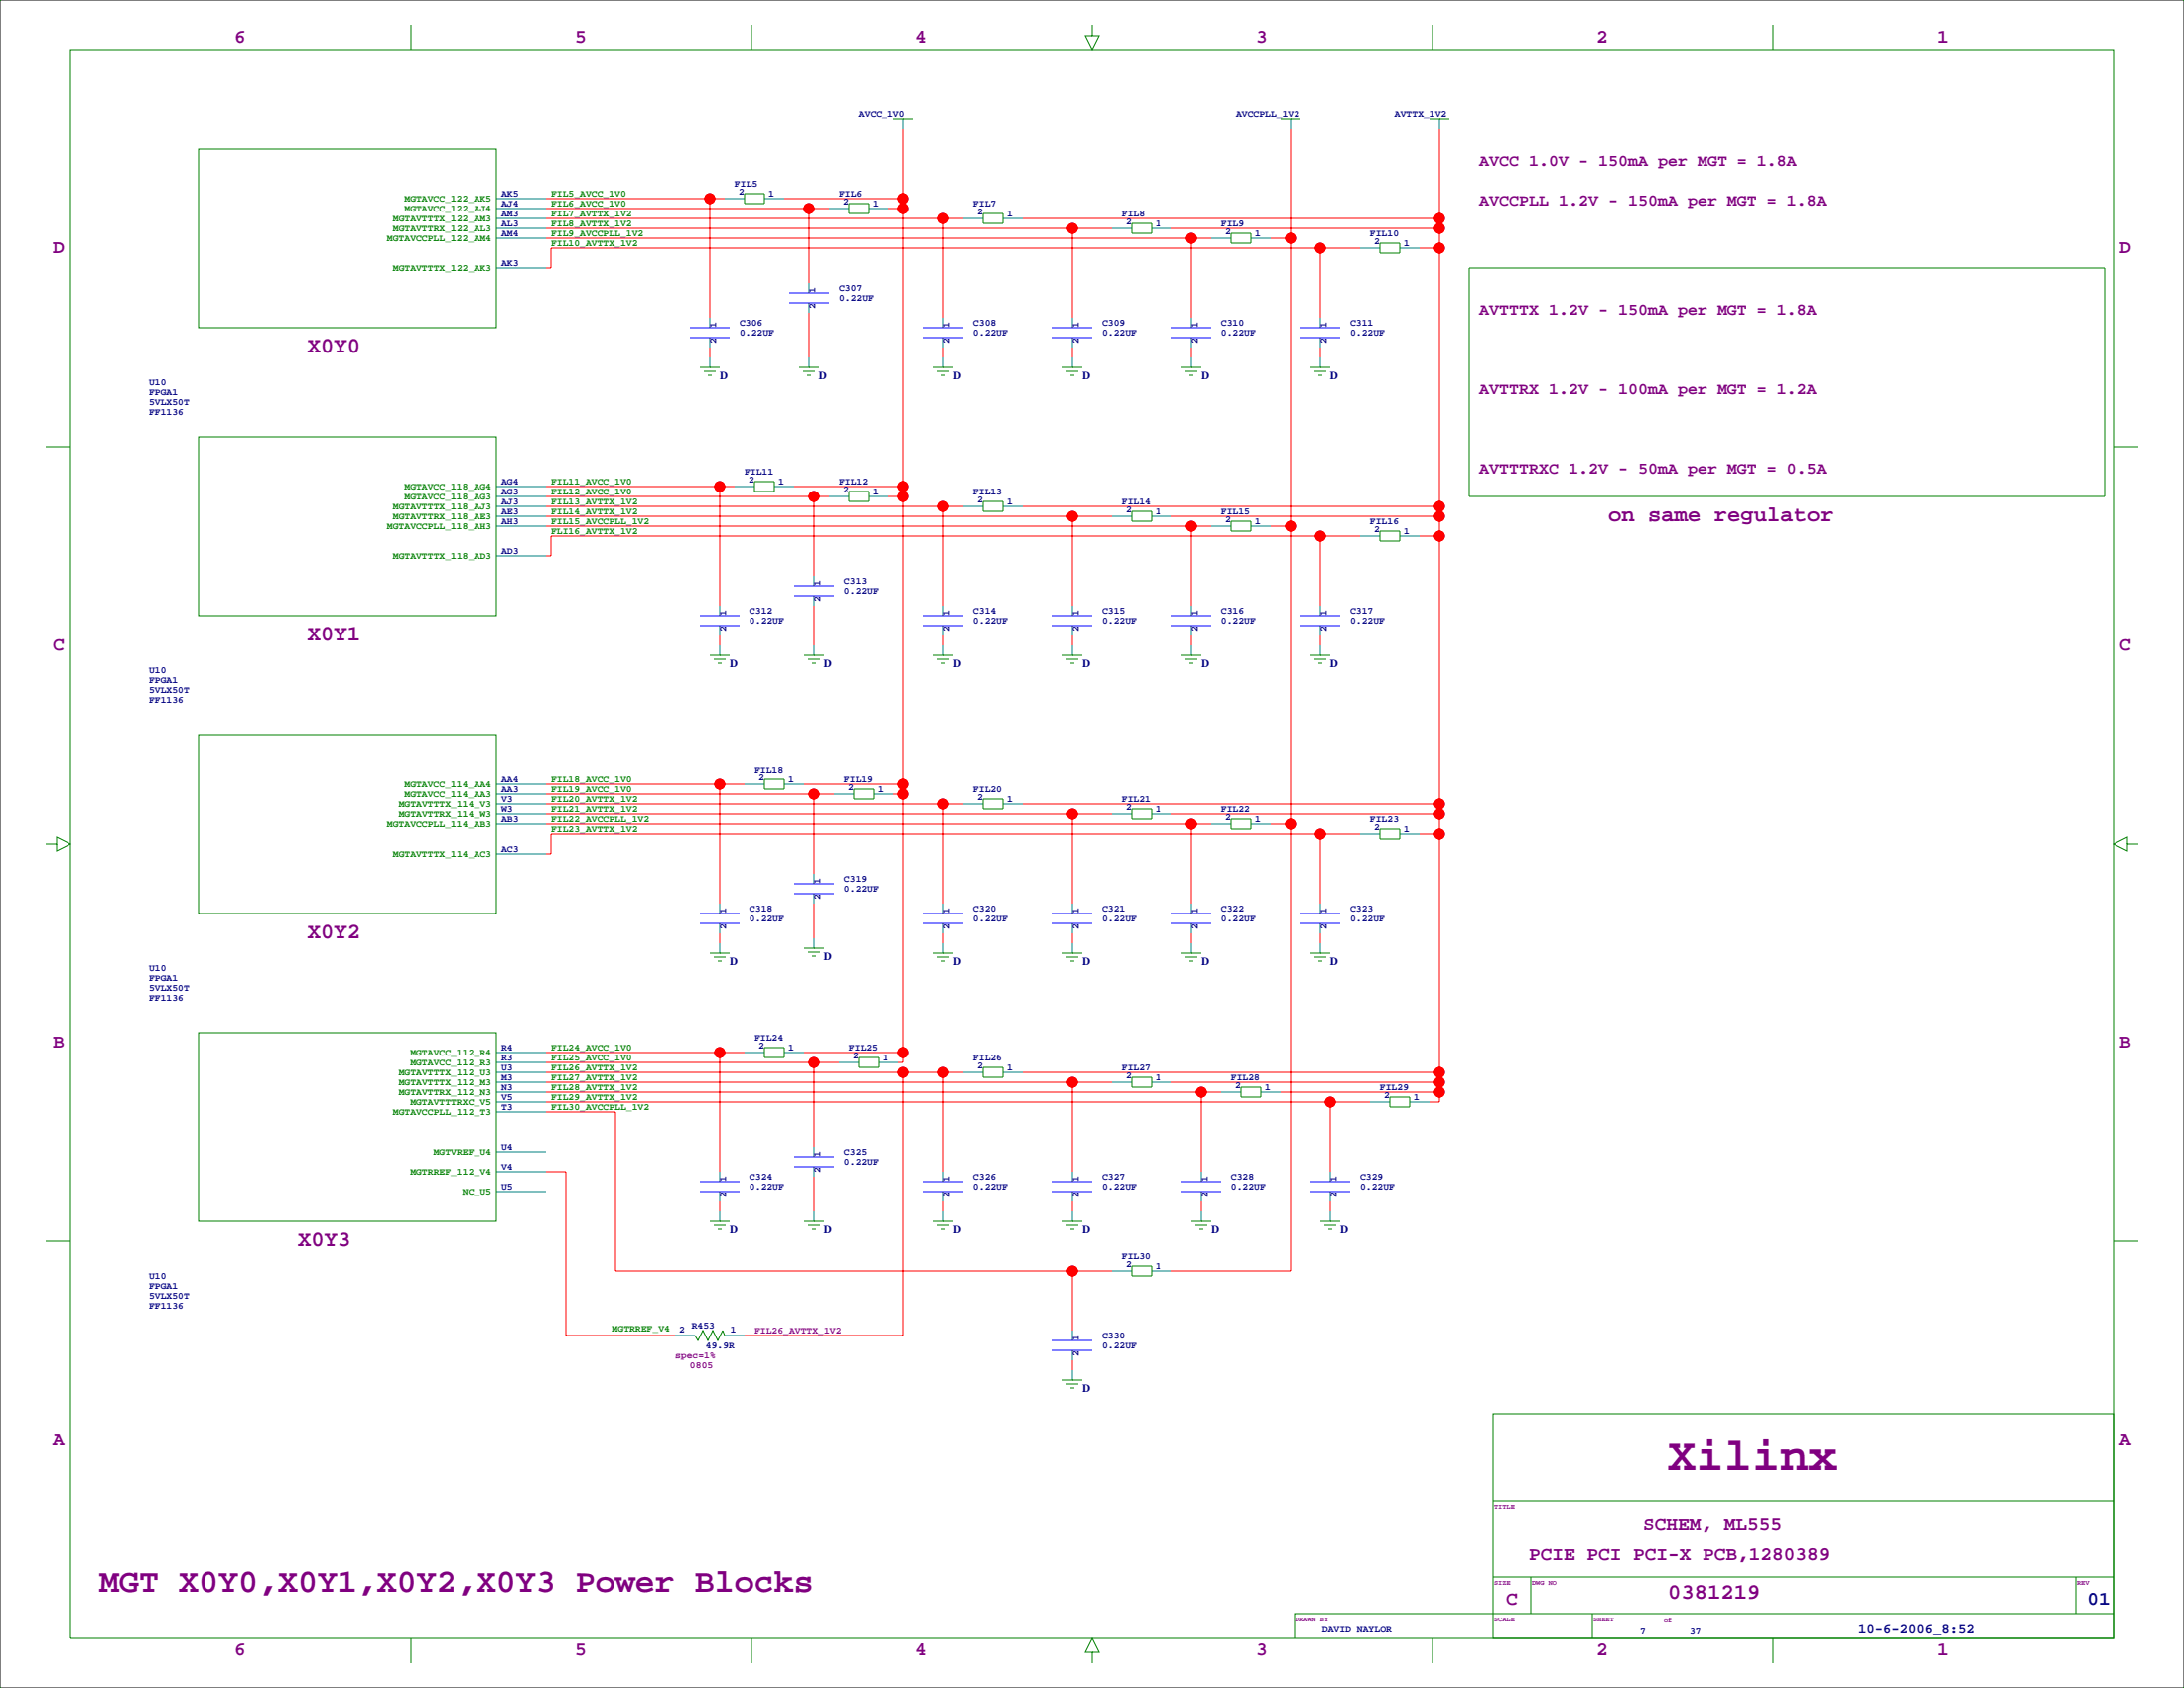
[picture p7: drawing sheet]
<svg xmlns="http://www.w3.org/2000/svg" width="559mm" height="432mm" viewBox="0 0 559 432" stroke-linecap="round" stroke-linejoin="round" font-family="sans-serif">
<path d="M0 0h558.8v431.8h-558.8z" fill="none" stroke="#000" stroke-width=".25"/>
<g fill="none" stroke="#f00" stroke-width=".25">
<path d="M231.1 33v238.8h-1.2M330.2 33v292.1h-30.5M368.3 33v248.9h-2.5M139.7 58.4h144.8M139.7 55.9h106.7M139.7 50.8h45.7M139.7 53.3h72.4M181.6 50.8v30.5M200.7 50.8h30.4M207 53.3v19.1M227.3 53.3h3.8M241.3 55.9v25.4"/>
<path d="M261.6 55.9h106.7M274.3 58.4v22.9M299.7 58.4h68.6M139.7 61h170.2M304.8 61v20.3M325.1 61h5.1M337.8 63.5v17.8M348 63.5h-207v5.1h-1.3M363.2 63.5h5.1M181.6 88.9v2.5M207 80v11.4M241.3 88.9v2.5"/>
<path d="M274.3 88.9v2.5M304.8 88.9v2.5M337.8 88.9v2.5M139.7 129.5h106.7M139.7 132.1h144.8M139.7 134.6h170.2M139.7 124.5h48.3M139.7 127h72.4M184.1 124.5v30.4M203.2 124.5h27.9M208.3 127v20.3M227.3 127h3.8"/>
<path d="M241.3 129.5v25.4M261.6 129.5h106.7M274.3 132.1v22.8M299.7 132.1h68.6M304.8 134.6v20.3M325.1 134.6h5.1M337.8 137.2v17.7M348 137.2h-207v5h-1.3M363.2 137.2h5.1M208.3 154.9v10.2M184.1 162.6v2.5M241.3 162.6v2.5"/>
<path d="M274.3 162.6v2.5M304.8 162.6v2.5M337.8 162.6v2.5M139.7 205.7h106.7M139.7 208.3h144.8M139.7 210.8h170.2M139.7 200.7h50.8M139.7 203.2h73.7M184.1 200.7v30.4M205.7 200.7h25.4M208.3 203.2v20.3M228.6 203.2h2.5"/>
<path d="M241.3 205.7v25.4M261.6 205.7h106.7M274.3 208.3v22.8M299.7 208.3h68.6M304.8 210.8v20.3M325.1 210.8h5.1M337.8 213.4v17.7M348 213.4h-207v5h-1.3M363.2 213.4h5.1M184.1 238.8v2.5M208.3 231.1v8.9M241.3 238.8v2.5"/>
<path d="M274.3 238.8v2.5M304.8 238.8v2.5M337.8 238.8v2.5M139.7 279.4h172.7M139.7 276.9h144.8M139.7 274.3h106.7M139.7 271.8h74.9M139.7 269.2h50.8M184.1 269.2v30.5M205.7 269.2h25.4M208.3 271.8v21.6M231.1 274.3v67.3h-40.6"/>
<path d="M241.3 274.3v25.4M261.6 274.3h106.7M274.3 276.9v22.8M299.7 276.9h68.6M307.3 279.4v20.3M327.7 279.4h40.6M139.7 299.7h5.1v41.9h27.9M139.7 284.5h17.8v40.6h127M139.7 281.9h210.8M340.4 281.9v17.8M184.1 307.3v2.6M208.3 301v8.9"/>
<path d="M241.3 307.3v2.6M274.3 307.3v2.6M307.3 307.3v2.6M340.4 307.3v2.6M274.3 325.1v15.3M274.3 348v2.5"/>
<circle cx="181.6" cy="50.8" r="1.27"/>
<circle cx="207" cy="53.3" r="1.27"/>
<circle cx="231.1" cy="53.3" r="1.27"/>
<circle cx="231.1" cy="50.8" r="1.27"/>
<circle cx="241.3" cy="55.9" r="1.27"/>
<circle cx="274.3" cy="58.4" r="1.27"/>
<circle cx="368.3" cy="58.4" r="1.27"/>
<circle cx="368.3" cy="55.9" r="1.27"/>
<circle cx="304.8" cy="61" r="1.27"/>
<circle cx="330.2" cy="61" r="1.27"/>
<circle cx="337.8" cy="63.5" r="1.27"/>
<circle cx="368.3" cy="63.5" r="1.27"/>
<circle cx="184.1" cy="124.5" r="1.27"/>
<circle cx="208.3" cy="127" r="1.27"/>
<circle cx="231.1" cy="124.5" r="1.27"/>
<circle cx="231.1" cy="127" r="1.27"/>
<circle cx="241.3" cy="129.5" r="1.27"/>
<circle cx="274.3" cy="132.1" r="1.27"/>
<circle cx="304.8" cy="134.6" r="1.27"/>
<circle cx="330.2" cy="134.6" r="1.27"/>
<circle cx="337.8" cy="137.2" r="1.27"/>
<circle cx="368.3" cy="132.1" r="1.27"/>
<circle cx="368.3" cy="129.5" r="1.27"/>
<circle cx="368.3" cy="137.2" r="1.27"/>
<circle cx="184.1" cy="200.7" r="1.27"/>
<circle cx="208.3" cy="203.2" r="1.27"/>
<circle cx="231.1" cy="200.7" r="1.27"/>
<circle cx="231.1" cy="203.2" r="1.27"/>
<circle cx="241.3" cy="205.7" r="1.27"/>
<circle cx="274.3" cy="208.3" r="1.27"/>
<circle cx="304.8" cy="210.8" r="1.27"/>
<circle cx="330.2" cy="210.8" r="1.27"/>
<circle cx="337.8" cy="213.4" r="1.27"/>
<circle cx="368.3" cy="205.7" r="1.27"/>
<circle cx="368.3" cy="208.3" r="1.27"/>
<circle cx="368.3" cy="213.4" r="1.27"/>
<circle cx="184.1" cy="269.2" r="1.27"/>
<circle cx="208.3" cy="271.8" r="1.27"/>
<circle cx="231.1" cy="274.3" r="1.27"/>
<circle cx="231.1" cy="269.2" r="1.27"/>
<circle cx="241.3" cy="274.3" r="1.27"/>
<circle cx="274.3" cy="276.9" r="1.27"/>
<circle cx="307.3" cy="279.4" r="1.27"/>
<circle cx="368.3" cy="274.3" r="1.27"/>
<circle cx="368.3" cy="279.4" r="1.27"/>
<circle cx="368.3" cy="276.9" r="1.27"/>
<circle cx="340.4" cy="281.9" r="1.27"/>
<circle cx="274.3" cy="325.1" r="1.27"/>
</g>
<g fill="#f00" stroke="#f00" stroke-width=".25">
<circle cx="274.3" cy="325.1" r="1.27"/>
<circle cx="340.4" cy="281.9" r="1.27"/>
<circle cx="307.3" cy="279.4" r="1.27"/>
<circle cx="274.3" cy="276.9" r="1.27"/>
<circle cx="241.3" cy="274.3" r="1.27"/>
<circle cx="231.1" cy="274.3" r="1.27"/>
<circle cx="208.3" cy="271.8" r="1.27"/>
<circle cx="184.1" cy="269.2" r="1.27"/>
<circle cx="368.3" cy="276.9" r="1.27"/>
<circle cx="368.3" cy="274.3" r="1.27"/>
<circle cx="368.3" cy="279.4" r="1.27"/>
<circle cx="368.3" cy="213.4" r="1.27"/>
<circle cx="368.3" cy="208.3" r="1.27"/>
<circle cx="368.3" cy="205.7" r="1.27"/>
<circle cx="368.3" cy="137.2" r="1.27"/>
<circle cx="368.3" cy="132.1" r="1.27"/>
<circle cx="368.3" cy="129.5" r="1.27"/>
<circle cx="368.3" cy="63.5" r="1.27"/>
<circle cx="368.3" cy="58.4" r="1.27"/>
<circle cx="368.3" cy="55.9" r="1.27"/>
<circle cx="330.2" cy="61" r="1.27"/>
<circle cx="330.2" cy="134.6" r="1.27"/>
<circle cx="330.2" cy="210.8" r="1.27"/>
<circle cx="231.1" cy="269.2" r="1.27"/>
<circle cx="231.1" cy="50.8" r="1.27"/>
<circle cx="231.1" cy="53.3" r="1.27"/>
<circle cx="231.1" cy="124.5" r="1.27"/>
<circle cx="231.1" cy="127" r="1.27"/>
<circle cx="231.1" cy="200.7" r="1.27"/>
<circle cx="231.1" cy="203.2" r="1.27"/>
<circle cx="207" cy="53.3" r="1.27"/>
<circle cx="304.8" cy="61" r="1.27"/>
<circle cx="241.3" cy="55.9" r="1.27"/>
<circle cx="274.3" cy="58.4" r="1.27"/>
<circle cx="337.8" cy="63.5" r="1.27"/>
<circle cx="181.6" cy="50.8" r="1.27"/>
<circle cx="241.3" cy="129.5" r="1.27"/>
<circle cx="274.3" cy="132.1" r="1.27"/>
<circle cx="304.8" cy="134.6" r="1.27"/>
<circle cx="337.8" cy="137.2" r="1.27"/>
<circle cx="184.1" cy="124.5" r="1.27"/>
<circle cx="208.3" cy="127" r="1.27"/>
<circle cx="184.1" cy="200.7" r="1.27"/>
<circle cx="208.3" cy="203.2" r="1.27"/>
<circle cx="241.3" cy="205.7" r="1.27"/>
<circle cx="274.3" cy="208.3" r="1.27"/>
<circle cx="304.8" cy="210.8" r="1.27"/>
<circle cx="337.8" cy="213.4" r="1.27"/>
</g>
<g fill="none" stroke="#008080" stroke-width=".25">
<path d="M231.1 30.5v2.5M330.2 30.5v2.5M368.3 30.5v2.5M127 55.9h12.7M127 58.4h12.7M127 50.8h12.7M127 53.3h12.7M185.4 50.8h5.1M195.6 50.8h5.1M212.1 53.3h5.1M222.2 53.3h5.1M246.4 55.9h5.1"/>
<path d="M256.5 55.9h5.1M284.5 58.4h5.1M294.6 58.4h5.1M127 61h12.7M127 68.6h12.7M207 72.4v2.5M207 77.5v2.5M309.9 61h5.1M320 61h5.1M348 63.5h5.1M358.1 63.5h5.1M181.6 81.3v2.5"/>
<path d="M181.6 86.4v2.5M181.6 91.4v2.6M207 91.4v2.6M241.3 81.3v2.5M241.3 86.4v2.5M241.3 91.4v2.6M274.3 81.3v2.5M274.3 86.4v2.5M274.3 91.4v2.6M304.8 81.3v2.5M304.8 86.4v2.5M304.8 91.4v2.6"/>
<path d="M337.8 81.3v2.5M337.8 86.4v2.5M337.8 91.4v2.6M127 127h12.7M127 129.5h12.7M127 132.1h12.7M127 134.6h12.7M127 124.5h12.7M188 124.5h5M198.1 124.5h5.1M212.1 127h5.1M222.2 127h5.1"/>
<path d="M246.4 129.5h5.1M256.5 129.5h5.1M284.5 132.1h5.1M294.6 132.1h5.1M309.9 134.6h5.1M320 134.6h5.1M348 137.2h5.1M358.1 137.2h5.1M127 142.2h12.7M184.1 154.9v2.6M208.3 147.3v2.6M208.3 152.4v2.5"/>
<path d="M241.3 154.9v2.6M274.3 154.9v2.6M304.8 154.9v2.6M337.8 154.9v2.6M184.1 160v2.6M184.1 165.1v2.5M208.3 165.1v2.5M241.3 160v2.6M241.3 165.1v2.5M274.3 160v2.6M274.3 165.1v2.5M304.8 160v2.6"/>
<path d="M304.8 165.1v2.5M337.8 160v2.6M337.8 165.1v2.5M127 205.7h12.7M127 208.3h12.7M127 210.8h12.7M127 203.2h12.7M127 200.7h12.7M127 218.4h12.7M190.5 200.7h5.1M200.7 200.7h5M213.4 203.2h5"/>
<path d="M223.5 203.2h5.1M246.4 205.7h5.1M256.5 205.7h5.1M284.5 208.3h5.1M294.6 208.3h5.1M309.9 210.8h5.1M320 210.8h5.1M348 213.4h5.1M358.1 213.4h5.1M184.1 231.1v2.6M184.1 236.2v2.6M208.3 223.5v2.6"/>
<path d="M208.3 228.6v2.5M241.3 231.1v2.6M241.3 236.2v2.6M274.3 231.1v2.6M274.3 236.2v2.6M304.8 231.1v2.6M304.8 236.2v2.6M337.8 231.1v2.6M337.8 236.2v2.6M184.1 241.3v2.5M208.3 240v2.6M241.3 241.3v2.5"/>
<path d="M274.3 241.3v2.5M304.8 241.3v2.5M337.8 241.3v2.5M127 274.3h12.7M127 276.9h12.7M127 279.4h12.7M127 271.8h12.7M127 269.2h12.7M190.5 269.2h5.1M200.7 269.2h5M214.6 271.8h5.1M224.8 271.8h5.1"/>
<path d="M246.4 274.3h5.1M256.5 274.3h5.1M284.5 276.9h5.1M294.6 276.9h5.1M312.4 279.4h5.1M322.6 279.4h5.1M127 281.9h12.7M127 299.7h12.7M127 294.6h12.7M127 284.5h12.7M184.1 299.7v2.6M208.3 293.4v2.5"/>
<path d="M208.3 298.4v2.6M241.3 299.7v2.6M274.3 299.7v2.6M307.3 299.7v2.6M340.4 299.7v2.6M350.5 281.9h5.1M360.7 281.9h5.1M127 304.8h12.7M184.1 304.8v2.5M184.1 309.9v2.5M208.3 309.9v2.5M241.3 304.8v2.5"/>
<path d="M241.3 309.9v2.5M274.3 304.8v2.5M274.3 309.9v2.5M307.3 304.8v2.5M307.3 309.9v2.5M340.4 304.8v2.5M340.4 309.9v2.5M284.5 325.1h5.1M294.6 325.1h5.1M172.7 341.6h5.1M185.4 341.6h5.1M274.3 340.4v2.5"/>
<path d="M274.3 345.4v2.6M274.3 350.5v2.6"/>
</g>
<g fill="none" stroke="#008000" stroke-width=".25">
<path d="M18 12.7h522.8v406.4h-522.8zM105.2 6.3v6.4M192.3 6.3v6.4M279.4 6.3v2.8h1.8l-1.8 3.6-1.8-3.6h1.8M366.5 6.3v6.4M453.6 6.3v6.4M50.8 38.1h76.2v45.7h-76.2zM228.6 30.5h5.1M231.1 30.5h.1M327.7 30.5h5M330.2 30.5h.1M365.8 30.5h5"/>
<path d="M368.3 30.5h.1M190.5 49.5h5.1v2.6h-5.1zM217.2 52.1h5v2.5h-5zM251.5 54.6h5v2.5h-5zM289.6 57.1h5v2.6h-5zM315 59.7h5v2.5h-5zM353.1 62.2h5v2.6h-5zM375.9 68.6h162.6v58.4h-162.6zM179.1 94h5M180.1 95h3M181.1 96h1M181.6 94h.1"/>
<path d="M204.5 94h5M205.5 95h3M206.5 96h1M207 94h.1M238.8 94h5M239.8 95h3M240.8 96h1M241.3 94h.1M271.8 94h5.1M272.8 95h3M273.8 96h1M274.3 94h.1"/>
<path d="M302.3 94h5M303.3 95h3M304.3 96h1M304.8 94h.1M335.3 94h5.1M336.3 95h3M337.3 96h1M337.8 94h.1M11.7 114.3h6.3M50.8 111.8h76.2v45.7h-76.2zM540.8 114.3h6.3M193 123.2h5.1v2.5h-5.1z"/>
<path d="M217.2 125.7h5v2.6h-5zM251.5 128.3h5v2.5h-5zM289.6 130.8h5v2.5h-5zM315 133.3h5v2.6h-5zM353.1 135.9h5v2.5h-5zM181.6 167.6h5.1M182.6 168.7h3.1M183.6 169.7h1.1M184.1 167.6h.1M205.7 167.6h5.1M206.8 168.7h3M207.8 169.7h1"/>
<path d="M208.3 167.6h.1M238.8 167.6h5M239.8 168.7h3M240.8 169.7h1M241.3 167.6h.1M271.8 167.6h5.1M272.8 168.7h3M273.8 169.7h1M274.3 167.6h.1M302.3 167.6h5M303.3 168.7h3M304.3 169.7h1"/>
<path d="M304.8 167.6h.1M335.3 167.6h5.1M336.3 168.7h3M337.3 169.7h1M337.8 167.6h.1M50.8 188h76.2v45.7h-76.2zM195.6 199.4h5.1v2.5h-5.1zM11.7 215.9h2.8v-1.8l3.5 1.8-3.5 1.8v-1.8M218.4 201.9h5.1v2.6h-5.1zM251.5 204.5h5v2.5h-5zM289.6 207h5v2.5h-5zM315 209.5h5v2.6h-5z"/>
<path d="M353.1 212.1h5v2.5h-5zM544.3 215.9v-1.8l-3.5 1.8 3.5 1.8v-1.8h2.8M181.6 243.8h5.1M182.6 244.9h3.1M183.6 245.9h1.1M184.1 243.8h.1M205.7 242.6h5.1M206.8 243.6h3M207.8 244.6h1M208.3 242.6h.1M238.8 243.8h5M239.8 244.9h3"/>
<path d="M240.8 245.9h1M241.3 243.8h.1M271.8 243.8h5.1M272.8 244.9h3M273.8 245.9h1M274.3 243.8h.1M302.3 243.8h5M303.3 244.9h3M304.3 245.9h1M304.8 243.8h.1M335.3 243.8h5.1M336.3 244.9h3"/>
<path d="M337.3 245.9h1M337.8 243.8h.1M50.8 264.2h76.2v48.2h-76.2zM195.6 268h5.1v2.5h-5.1zM219.7 270.5h5.1v2.5h-5.1zM251.5 273h5v2.6h-5zM289.6 275.6h5v2.5h-5zM317.5 278.1h5.1v2.6h-5.1zM355.6 280.7h5.1v2.5h-5.1zM11.7 317.5h6.3M181.6 312.4h5.1M182.6 313.4h3.1"/>
<path d="M183.6 314.5h1.1M184.1 312.4h.1M205.7 312.4h5.1M206.8 313.4h3M207.8 314.5h1M208.3 312.4h.1M238.8 312.4h5M239.8 313.4h3M240.8 314.5h1M241.3 312.4h.1M271.8 312.4h5.1M272.8 313.4h3"/>
<path d="M273.8 314.5h1M274.3 312.4h.1M304.8 312.4h5.1M305.8 313.4h3.1M306.8 314.5h1M307.3 312.4h.1M337.8 312.4h5.1M338.8 313.4h3.1M339.9 314.5h1M340.4 312.4h.1M540.8 317.5h6.3M289.6 323.8h5v2.6h-5z"/>
<path d="M177.8 341.6l.8 1.3 1.2-2.5 1.3 2.5 1.3-2.5 1.2 2.5 1.3-2.5 .5 1.2M271.8 353.1h5.1M272.8 354.1h3M273.8 355.1h1M274.3 353.1h.1M382 361.7h158.8v57.4h-158.8zM382 384h158.8M105.2 419.1v6.3M192.3 419.1v6.3M366.5 419.1v6.3M382 403.4h158.8M391.7 403.4v9.3"/>
<path d="M407.4 412.7v6.4M453.6 419.1v6.3M531.1 403.4v9.3M540.8 412.7h-209.6v6.4M279.4 422.7h1.8l-1.8-3.6-1.8 3.6h1.8v2.7"/>
</g>
<g fill="none" stroke="#00f" stroke-width=".25">
<path d="M201.9 74.9h10.2M201.9 77.5h10.2M176.5 83.8h10.2M176.5 86.4h10.2M236.2 83.8h10.2M236.2 86.4h10.2M269.2 83.8h10.2M269.2 86.4h10.2M299.7 83.8h10.2M299.7 86.4h10.2M332.7 83.8h10.2M332.7 86.4h10.2"/>
<path d="M179.1 157.5h10.1M203.2 149.9h10.2M203.2 152.4h10.2M236.2 157.5h10.2M269.2 157.5h10.2M299.7 157.5h10.2M332.7 157.5h10.2M179.1 160h10.1M236.2 160h10.2M269.2 160h10.2M299.7 160h10.2M332.7 160h10.2"/>
<path d="M179.1 233.7h10.1M179.1 236.2h10.1M203.2 226.1h10.2M203.2 228.6h10.2M236.2 233.7h10.2M236.2 236.2h10.2M269.2 233.7h10.2M269.2 236.2h10.2M299.7 233.7h10.2M299.7 236.2h10.2M332.7 233.7h10.2M332.7 236.2h10.2"/>
<path d="M203.2 295.9h10.2M203.2 298.4h10.2M179.1 302.3h10.1M179.1 304.8h10.1M236.2 302.3h10.2M236.2 304.8h10.2M269.2 302.3h10.2M269.2 304.8h10.2M302.3 302.3h10.1M302.3 304.8h10.1M335.3 302.3h10.1M335.3 304.8h10.1"/>
<path d="M269.2 342.9h10.2M269.2 345.4h10.2"/>
</g>
<text font-size="12" fill="#800080" x="426.7" y="376">Xilinx</text>
<text font-size="8.5" fill="#800080" x="25.4" y="407.2">MGT X0Y0,X0Y1,X0Y2,X0Y3 Power Blocks</text>
<g font-size="5.6" fill="#800080">
<text x="78.7" y="90.3">X0Y0</text>
<text x="411.5" y="133.5">on same regulator</text>
<text x="78.7" y="163.9">X0Y1</text>
<text x="78.7" y="240.1">X0Y2</text>
<text x="76.2" y="318.9">X0Y3</text>
<text x="426.7" y="409.1">0381219</text>
</g>
<g font-size="4.9" fill="#800080">
<text x="60" y="11">6</text>
<text x="147.1" y="11">5</text>
<text x="234.2" y="11">4</text>
<text x="321.4" y="11">3</text>
<text x="408.5" y="11">2</text>
<text x="495.6" y="11">1</text>
<text x="13.5" y="64.9">D</text>
<text x="542.3" y="64.9">D</text>
<text x="13.5" y="166.5">C</text>
<text x="542.3" y="166.5">C</text>
<text x="13.5" y="268.1">B</text>
<text x="542.3" y="268.1">B</text>
<text x="13.5" y="369.7">A</text>
<text x="542.3" y="369.7">A</text>
<text x="420.4" y="391.4">SCHEM, ML555</text>
<text x="391.2" y="399">PCIE PCI PCI-X PCB,1280389</text>
<text x="385.4" y="410.6">C</text>
<text x="60" y="423.5">6</text>
<text x="147.1" y="423.5">5</text>
<text x="234.2" y="423.5">4</text>
<text x="321.4" y="423.5">3</text>
<text x="408.5" y="423.5">2</text>
<text x="495.6" y="423.5">1</text>
</g>
<text font-size="4.9" fill="#000080" x="534" y="410.6">01</text>
<g font-size="4.2" fill="#800080">
<text x="378.5" y="42.3">AVCC 1.0V - 150mA per MGT = 1.8A</text>
<text x="378.5" y="52.5">AVCCPLL 1.2V - 150mA per MGT = 1.8A</text>
<text x="378.5" y="80.4">AVTTTX 1.2V - 150mA per MGT = 1.8A</text>
<text x="378.5" y="100.7">AVTTRX 1.2V - 100mA per MGT = 1.2A</text>
<text x="378.5" y="121.1">AVTTTRXC 1.2V - 50mA per MGT = 0.5A</text>
</g>
<text font-size="3.5" fill="#000080" x="475.5" y="417.9">10-6-2006_8:52</text>
<g font-size="2.8" fill="#000080">
<text x="184.1" y="97">D</text>
<text x="209.5" y="97">D</text>
<text x="243.8" y="97">D</text>
<text x="276.9" y="97">D</text>
<text x="307.3" y="97">D</text>
<text x="340.4" y="97">D</text>
<text x="186.7" y="170.6">D</text>
<text x="210.8" y="170.6">D</text>
<text x="243.8" y="170.6">D</text>
<text x="276.9" y="170.6">D</text>
<text x="307.3" y="170.6">D</text>
<text x="340.4" y="170.6">D</text>
<text x="210.8" y="245.5">D</text>
<text x="186.7" y="246.8">D</text>
<text x="243.8" y="246.8">D</text>
<text x="276.9" y="246.8">D</text>
<text x="307.3" y="246.8">D</text>
<text x="340.4" y="246.8">D</text>
<text x="186.7" y="315.4">D</text>
<text x="210.8" y="315.4">D</text>
<text x="243.8" y="315.4">D</text>
<text x="276.9" y="315.4">D</text>
<text x="309.9" y="315.4">D</text>
<text x="342.9" y="315.4">D</text>
<text x="276.9" y="356">D</text>
</g>
<g font-size="2.5" fill="#000080">
<text x="219.7" y="30">AVCC_1V0</text>
<text x="316.2" y="30">AVCCPLL_1V2</text>
<text x="356.9" y="30">AVTTX_1V2</text>
<text x="188" y="47.7">FIL5</text>
<text x="128.3" y="52.8">AJ4</text>
<text x="128.3" y="50.3">AK5</text>
<text x="189" y="49.9">2</text>
<text x="196.6" y="50.3">1</text>
<text x="214.6" y="50.2">FIL6</text>
<text x="215.7" y="52.4">2</text>
<text x="223.3" y="52.8">1</text>
<text x="248.9" y="52.8">FIL7</text>
<text x="128.3" y="57.9">AL3</text>
<text x="128.3" y="55.4">AM3</text>
<text x="250" y="55">2</text>
<text x="257.6" y="55.4">1</text>
<text x="287" y="55.3">FIL8</text>
<text x="288.1" y="57.5">2</text>
<text x="295.7" y="57.9">1</text>
<text x="312.4" y="57.8">FIL9</text>
<text x="128.3" y="60.5">AM4</text>
<text x="313.5" y="60">2</text>
<text x="321.1" y="60.5">1</text>
<text x="350.5" y="60.4">FIL10</text>
<text x="351.6" y="62.6">2</text>
<text x="359.2" y="63">1</text>
<text x="128.3" y="68.1">AK3</text>
<text x="208.6" y="74.9" transform="rotate(-90 208.6 74.9)">1</text>
<text x="214.6" y="74.4">C307</text>
<text x="214.6" y="77">0.22UF</text>
<text x="183.2" y="83.8" transform="rotate(-90 183.2 83.8)">1</text>
<text x="189.2" y="83.3">C306</text>
<text x="208.6" y="79" transform="rotate(-90 208.6 79)">2</text>
<text x="242.9" y="83.8" transform="rotate(-90 242.9 83.8)">1</text>
<text x="248.9" y="83.3">C308</text>
<text x="275.9" y="83.8" transform="rotate(-90 275.9 83.8)">1</text>
<text x="281.9" y="83.3">C309</text>
<text x="306.4" y="83.8" transform="rotate(-90 306.4 83.8)">1</text>
<text x="312.4" y="83.3">C310</text>
<text x="339.4" y="83.8" transform="rotate(-90 339.4 83.8)">1</text>
<text x="345.4" y="83.3">C311</text>
<text x="183.2" y="87.8" transform="rotate(-90 183.2 87.8)">2</text>
<text x="189.2" y="85.9">0.22UF</text>
<text x="242.9" y="87.8" transform="rotate(-90 242.9 87.8)">2</text>
<text x="248.9" y="85.9">0.22UF</text>
<text x="275.9" y="87.8" transform="rotate(-90 275.9 87.8)">2</text>
<text x="281.9" y="85.9">0.22UF</text>
<text x="306.4" y="87.8" transform="rotate(-90 306.4 87.8)">2</text>
<text x="312.4" y="85.9">0.22UF</text>
<text x="339.4" y="87.8" transform="rotate(-90 339.4 87.8)">2</text>
<text x="345.4" y="85.9">0.22UF</text>
<text x="38.1" y="101.1">FPGA1</text>
<text x="38.1" y="98.6">U10</text>
<text x="38.1" y="103.6">5VLX50T</text>
<text x="38.1" y="106.2">FF1136</text>
<text x="128.3" y="124">AG4</text>
<text x="190.5" y="121.3">FIL11</text>
<text x="191.6" y="123.5">2</text>
<text x="199.2" y="124">1</text>
<text x="214.6" y="123.9">FIL12</text>
<text x="128.3" y="126.5">AG3</text>
<text x="128.3" y="131.6">AE3</text>
<text x="128.3" y="129">AJ3</text>
<text x="215.7" y="126.1">2</text>
<text x="223.3" y="126.5">1</text>
<text x="248.9" y="126.4">FIL13</text>
<text x="250" y="128.6">2</text>
<text x="257.6" y="129">1</text>
<text x="287" y="129">FIL14</text>
<text x="288.1" y="131.2">2</text>
<text x="295.7" y="131.6">1</text>
<text x="312.4" y="131.5">FIL15</text>
<text x="128.3" y="134.1">AH3</text>
<text x="313.5" y="133.7">2</text>
<text x="321.1" y="134.1">1</text>
<text x="350.5" y="134">FIL16</text>
<text x="351.6" y="136.2">2</text>
<text x="359.2" y="136.7">1</text>
<text x="128.3" y="141.7">AD3</text>
<text x="209.9" y="149.9" transform="rotate(-90 209.9 149.9)">1</text>
<text x="215.9" y="149.4">C313</text>
<text x="209.9" y="153.9" transform="rotate(-90 209.9 153.9)">2</text>
<text x="215.9" y="151.9">0.22UF</text>
<text x="185.8" y="161.5" transform="rotate(-90 185.8 161.5)">2</text>
<text x="185.8" y="157.5" transform="rotate(-90 185.8 157.5)">1</text>
<text x="191.8" y="157">C312</text>
<text x="191.8" y="159.5">0.22UF</text>
<text x="242.9" y="161.5" transform="rotate(-90 242.9 161.5)">2</text>
<text x="242.9" y="157.5" transform="rotate(-90 242.9 157.5)">1</text>
<text x="248.9" y="157">C314</text>
<text x="248.9" y="159.5">0.22UF</text>
<text x="275.9" y="161.5" transform="rotate(-90 275.9 161.5)">2</text>
<text x="275.9" y="157.5" transform="rotate(-90 275.9 157.5)">1</text>
<text x="281.9" y="157">C315</text>
<text x="281.9" y="159.5">0.22UF</text>
<text x="306.4" y="161.5" transform="rotate(-90 306.4 161.5)">2</text>
<text x="306.4" y="157.5" transform="rotate(-90 306.4 157.5)">1</text>
<text x="312.4" y="157">C316</text>
<text x="312.4" y="159.5">0.22UF</text>
<text x="339.4" y="161.5" transform="rotate(-90 339.4 161.5)">2</text>
<text x="339.4" y="157.5" transform="rotate(-90 339.4 157.5)">1</text>
<text x="345.4" y="157">C317</text>
<text x="345.4" y="159.5">0.22UF</text>
<text x="38.1" y="172.2">U10</text>
<text x="38.1" y="174.8">FPGA1</text>
<text x="38.1" y="177.3">5VLX50T</text>
<text x="38.1" y="179.8">FF1136</text>
<text x="193" y="197.5">FIL18</text>
<text x="128.3" y="202.7">AA3</text>
<text x="128.3" y="200.2">AA4</text>
<text x="194.1" y="199.7">2</text>
<text x="201.7" y="200.2">1</text>
<text x="215.9" y="200.1">FIL19</text>
<text x="217" y="202.3">2</text>
<text x="224.6" y="202.7">1</text>
<text x="248.9" y="202.6">FIL20</text>
<text x="128.3" y="207.8">W3</text>
<text x="128.3" y="205.2">V3</text>
<text x="250" y="204.8">2</text>
<text x="257.6" y="205.2">1</text>
<text x="287" y="205.2">FIL21</text>
<text x="288.1" y="207.4">2</text>
<text x="295.7" y="207.8">1</text>
<text x="312.4" y="207.7">FIL22</text>
<text x="313.5" y="209.9">2</text>
<text x="128.3" y="210.3">AB3</text>
<text x="321.1" y="210.3">1</text>
<text x="350.5" y="210.2">FIL23</text>
<text x="351.6" y="212.4">2</text>
<text x="359.2" y="212.9">1</text>
<text x="128.3" y="217.9">AC3</text>
<text x="209.9" y="226.1" transform="rotate(-90 209.9 226.1)">1</text>
<text x="215.9" y="225.6">C319</text>
<text x="185.8" y="233.7" transform="rotate(-90 185.8 233.7)">1</text>
<text x="191.8" y="233.2">C318</text>
<text x="209.9" y="230.1" transform="rotate(-90 209.9 230.1)">2</text>
<text x="215.9" y="228.1">0.22UF</text>
<text x="242.9" y="233.7" transform="rotate(-90 242.9 233.7)">1</text>
<text x="248.9" y="233.2">C320</text>
<text x="275.9" y="233.7" transform="rotate(-90 275.9 233.7)">1</text>
<text x="281.9" y="233.2">C321</text>
<text x="306.4" y="233.7" transform="rotate(-90 306.4 233.7)">1</text>
<text x="312.4" y="233.2">C322</text>
<text x="339.4" y="233.7" transform="rotate(-90 339.4 233.7)">1</text>
<text x="345.4" y="233.2">C323</text>
<text x="185.8" y="237.7" transform="rotate(-90 185.8 237.7)">2</text>
<text x="191.8" y="235.7">0.22UF</text>
<text x="242.9" y="237.7" transform="rotate(-90 242.9 237.7)">2</text>
<text x="248.9" y="235.7">0.22UF</text>
<text x="275.9" y="237.7" transform="rotate(-90 275.9 237.7)">2</text>
<text x="281.9" y="235.7">0.22UF</text>
<text x="306.4" y="237.7" transform="rotate(-90 306.4 237.7)">2</text>
<text x="312.4" y="235.7">0.22UF</text>
<text x="339.4" y="237.7" transform="rotate(-90 339.4 237.7)">2</text>
<text x="345.4" y="235.7">0.22UF</text>
<text x="38.1" y="251">FPGA1</text>
<text x="38.1" y="248.4">U10</text>
<text x="38.1" y="253.5">5VLX50T</text>
<text x="38.1" y="256">FF1136</text>
<text x="128.3" y="268.7">R4</text>
<text x="193" y="266.1">FIL24</text>
<text x="194.1" y="268.3">2</text>
<text x="201.7" y="268.7">1</text>
<text x="217.2" y="268.7">FIL25</text>
<text x="128.3" y="271.3">R3</text>
<text x="128.3" y="273.8">U3</text>
<text x="218.2" y="270.9">2</text>
<text x="225.8" y="271.3">1</text>
<text x="248.9" y="271.2">FIL26</text>
<text x="250" y="273.4">2</text>
<text x="257.6" y="273.8">1</text>
<text x="287" y="273.7">FIL27</text>
<text x="288.1" y="275.9">2</text>
<text x="128.3" y="278.9">N3</text>
<text x="128.3" y="276.4">M3</text>
<text x="128.3" y="281.4">V5</text>
<text x="295.7" y="276.4">1</text>
<text x="315" y="276.3">FIL28</text>
<text x="316" y="278.5">2</text>
<text x="323.6" y="278.9">1</text>
<text x="353.1" y="278.8">FIL29</text>
<text x="354.1" y="281">2</text>
<text x="361.7" y="281.4">1</text>
<text x="128.3" y="284">T3</text>
<text x="128.3" y="299.2">V4</text>
<text x="128.3" y="294.1">U4</text>
<text x="209.9" y="299.9" transform="rotate(-90 209.9 299.9)">2</text>
<text x="209.9" y="295.9" transform="rotate(-90 209.9 295.9)">1</text>
<text x="215.9" y="295.4">C325</text>
<text x="215.9" y="297.9">0.22UF</text>
<text x="128.3" y="304.3">U5</text>
<text x="185.8" y="302.3" transform="rotate(-90 185.8 302.3)">1</text>
<text x="191.8" y="301.8">C324</text>
<text x="191.8" y="304.3">0.22UF</text>
<text x="242.9" y="302.3" transform="rotate(-90 242.9 302.3)">1</text>
<text x="248.9" y="301.8">C326</text>
<text x="248.9" y="304.3">0.22UF</text>
<text x="275.9" y="302.3" transform="rotate(-90 275.9 302.3)">1</text>
<text x="281.9" y="301.8">C327</text>
<text x="281.9" y="304.3">0.22UF</text>
<text x="309" y="302.3" transform="rotate(-90 309 302.3)">1</text>
<text x="315" y="301.8">C328</text>
<text x="315" y="304.3">0.22UF</text>
<text x="342" y="302.3" transform="rotate(-90 342 302.3)">1</text>
<text x="348" y="301.8">C329</text>
<text x="348" y="304.3">0.22UF</text>
<text x="185.8" y="306.3" transform="rotate(-90 185.8 306.3)">2</text>
<text x="242.9" y="306.3" transform="rotate(-90 242.9 306.3)">2</text>
<text x="275.9" y="306.3" transform="rotate(-90 275.9 306.3)">2</text>
<text x="309" y="306.3" transform="rotate(-90 309 306.3)">2</text>
<text x="342" y="306.3" transform="rotate(-90 342 306.3)">2</text>
<text x="287" y="322">FIL30</text>
<text x="38.1" y="329.7">FPGA1</text>
<text x="38.1" y="327.2">U10</text>
<text x="288.1" y="324.2">2</text>
<text x="295.7" y="324.6">1</text>
<text x="38.1" y="332.2">5VLX50T</text>
<text x="38.1" y="334.8">FF1136</text>
<text x="173.8" y="340.9">2</text>
<text x="177" y="339.8">R453</text>
<text x="186.9" y="340.9">1</text>
<text x="180.6" y="344.9">49.9R</text>
<text x="275.9" y="346.9" transform="rotate(-90 275.9 346.9)">2</text>
<text x="275.9" y="342.9" transform="rotate(-90 275.9 342.9)">1</text>
<text x="281.9" y="342.4">C330</text>
<text x="281.9" y="344.9">0.22UF</text>
<text x="338.3" y="417.6">DAVID NAYLOR</text>
<text x="419.6" y="418.1">7</text>
<text x="432.3" y="418.1">37</text>
</g>
<g font-size="2.5" fill="#008000">
<text x="103.5" y="51.5">MGTAVCC_122_AK5</text>
<text x="141" y="50.3">FIL5_AVCC_1V0</text>
<text x="141" y="52.8">FIL6_AVCC_1V0</text>
<text x="100.5" y="59.1">MGTAVTTRX_122_AL3</text>
<text x="100.5" y="56.6">MGTAVTTTX_122_AM3</text>
<text x="103.5" y="54">MGTAVCC_122_AJ4</text>
<text x="141" y="57.9">FIL8_AVTTX_1V2</text>
<text x="141" y="55.4">FIL7_AVTTX_1V2</text>
<text x="99.1" y="61.7">MGTAVCCPLL_122_AM4</text>
<text x="141" y="63">FIL10_AVTTX_1V2</text>
<text x="141" y="60.5">FIL9_AVCCPLL_1V2</text>
<text x="100.5" y="69.3">MGTAVTTTX_122_AK3</text>
<text x="103.5" y="125.2">MGTAVCC_118_AG4</text>
<text x="141" y="124">FIL11_AVCC_1V0</text>
<text x="100.5" y="130.2">MGTAVTTTX_118_AJ3</text>
<text x="103.5" y="127.7">MGTAVCC_118_AG3</text>
<text x="141" y="126.5">FIL12_AVCC_1V0</text>
<text x="141" y="131.6">FIL14_AVTTX_1V2</text>
<text x="141" y="129">FIL13_AVTTX_1V2</text>
<text x="99.1" y="135.3">MGTAVCCPLL_118_AH3</text>
<text x="100.5" y="132.8">MGTAVTTRX_118_AE3</text>
<text x="141" y="136.7">FLI16_AVTTX_1V2</text>
<text x="141" y="134.1">FIL15_AVCCPLL_1V2</text>
<text x="100.5" y="142.9">MGTAVTTTX_118_AD3</text>
<text x="103.5" y="203.9">MGTAVCC_114_AA3</text>
<text x="103.5" y="201.4">MGTAVCC_114_AA4</text>
<text x="141" y="202.7">FIL19_AVCC_1V0</text>
<text x="141" y="200.2">FIL18_AVCC_1V0</text>
<text x="102" y="209">MGTAVTTRX_114_W3</text>
<text x="102" y="206.4">MGTAVTTTX_114_V3</text>
<text x="141" y="207.8">FIL21_AVTTX_1V2</text>
<text x="141" y="205.2">FIL20_AVTTX_1V2</text>
<text x="99.1" y="211.5">MGTAVCCPLL_114_AB3</text>
<text x="141" y="212.9">FIL23_AVTTX_1V2</text>
<text x="141" y="210.3">FIL22_AVCCPLL_1V2</text>
<text x="100.5" y="219.1">MGTAVTTTX_114_AC3</text>
<text x="105" y="269.9">MGTAVCC_112_R4</text>
<text x="141" y="268.7">FIL24_AVCC_1V0</text>
<text x="102" y="275">MGTAVTTTX_112_U3</text>
<text x="105" y="272.5">MGTAVCC_112_R3</text>
<text x="141" y="271.3">FIL25_AVCC_1V0</text>
<text x="141" y="273.8">FIL26_AVTTX_1V2</text>
<text x="102" y="280.1">MGTAVTTRX_112_N3</text>
<text x="102" y="277.6">MGTAVTTTX_112_M3</text>
<text x="141" y="276.4">FIL27_AVTTX_1V2</text>
<text x="141" y="278.9">FIL28_AVTTX_1V2</text>
<text x="141" y="281.4">FIL29_AVTTX_1V2</text>
<text x="100.5" y="285.2">MGTAVCCPLL_112_T3</text>
<text x="105" y="282.6">MGTAVTTTRXC_V5</text>
<text x="141" y="284">FIL30_AVCCPLL_1V2</text>
<text x="110.9" y="295.3">MGTVREF_U4</text>
<text x="105" y="300.4">MGTRREF_112_V4</text>
<text x="118.3" y="305.5">NC_U5</text>
<text x="156.6" y="340.7">MGTRREF_V4</text>
</g>
<g font-size="2.5" fill="#800080">
<text x="193" y="341.1">FIL26_AVTTX_1V2</text>
<text x="172.7" y="347.5">spec=1%</text>
<text x="176.5" y="350">0805</text>
</g>
<g font-size="1.8" fill="#800080">
<text x="382.3" y="386">TITLE</text>
<text x="382.3" y="405.3">SIZE</text>
<text x="391.9" y="405.3">DWG NO</text>
<text x="531.4" y="405.3">REV</text>
<text x="331.5" y="414.7">DRAWN BY</text>
<text x="382.3" y="414.7">SCALE</text>
<text x="407.7" y="414.7">SHEET</text>
<text x="425.7" y="414.9">of</text>
</g>
</svg>
